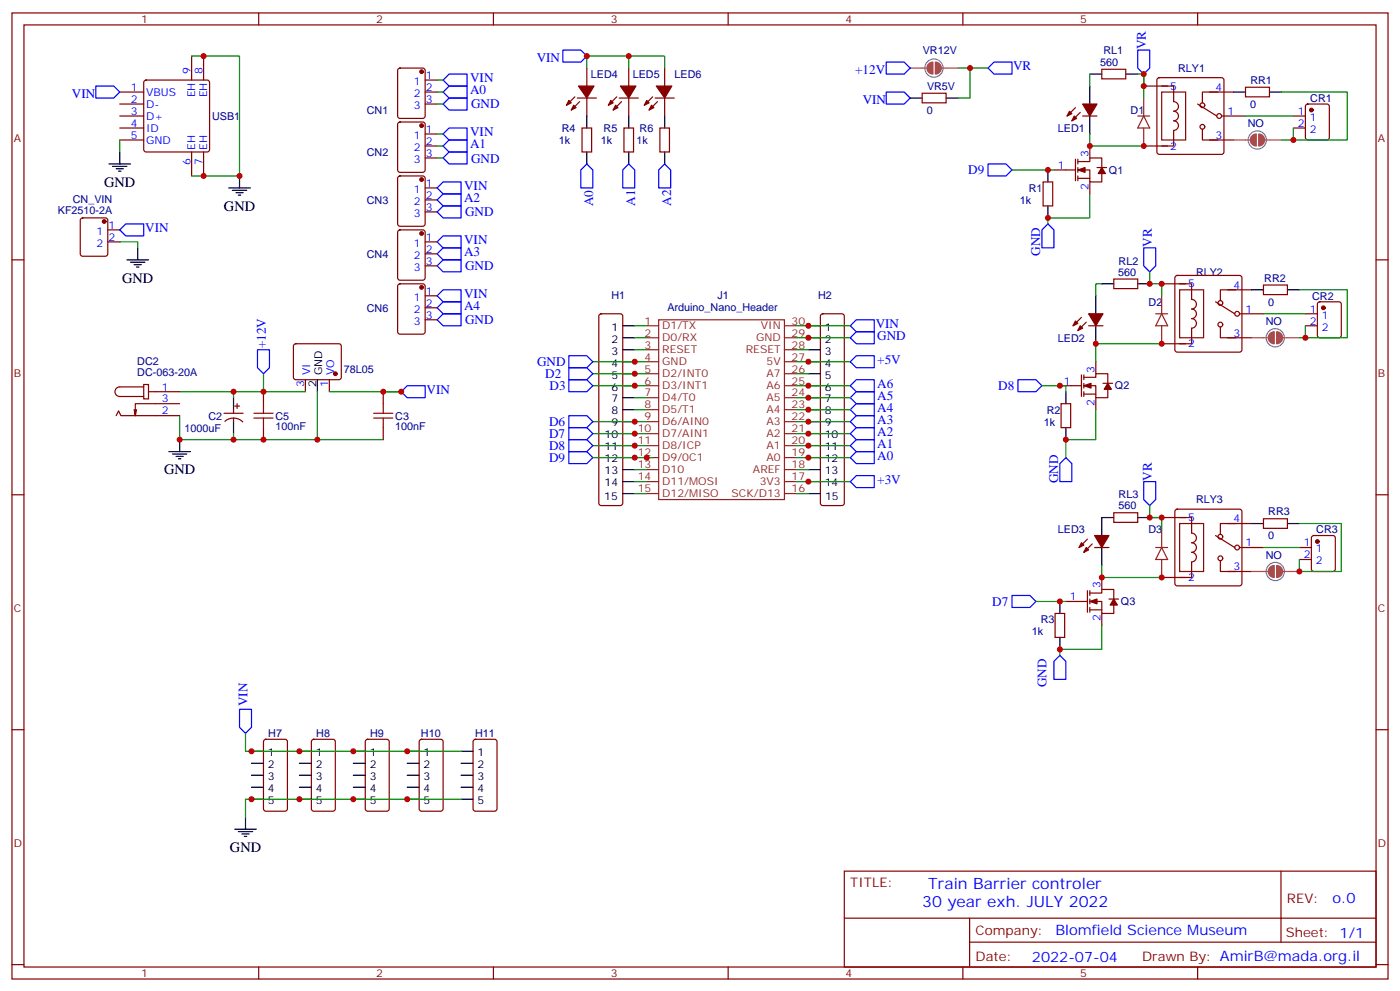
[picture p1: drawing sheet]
<svg xmlns="http://www.w3.org/2000/svg" width="412mm" height="292mm" viewBox="0 0 412 292" stroke-linecap="round" stroke-linejoin="round" font-family="sans-serif">
<g fill="none" stroke="#870000" stroke-width=".35">
<path d="M3.5 3.8h405.4v284.3h-405.4zM7.1 7.3h398.2v277.3h-398.2zM56.4 16.5v7.1M60 16.5v7.1M76.2 3.8v3.5M145.3 3.8v3.5M214.5 3.8v3.5M283.6 3.8v3.5M352.8 3.8v3.5M35.3 27.1h7M35.3 30.6h7M35.3 34.1h7"/>
<path d="M35.3 37.7h7M42.6 23.8l.4-.2h18l.5 .2 .2 .5v19.7l-.2 .5-.5 .2h-18l-.5-.2-.2-.5v-19.7zM117.4 20.2l.4-.2h6.7l.7 .5v13.6l-.4 .7-7 .1-.6-.5-.1-13.7zM117.4 36.1l.4-.2h6.7l.7 .4v13.7l-.4 .7h-7l-.6-.4-.1-13.7zM125.2 27.1h3.6M125.2 30.6h3.6M125.2 23.6h3.6M125.2 39.4h3.6M169.3 28.5l-2.4 2.5M170 28.9h5.7M170.7 29.9l-2.4 2.5M171.4 37.7h2.9v7h-2.9z"/>
<path d="M172.9 20v5.3M172.9 28.9v5.2M181.7 28.5l-2.5 2.5M182.4 28.9h5.6M183.1 29.9l-2.5 2.5M183.8 37.7h2.8v7h-2.8zM185.2 20v5.3M185.2 28.9v5.2M192.3 28.5l-2.5 2.5M193 28.9h5.6M193.7 29.9l-2.5 2.5M194.4 37.7h2.8v7h-2.8z"/>
<path d="M195.8 20v5.3M195.8 28.9v5.2M271.6 27.4h7.1v2.9h-7.1zM316.8 31.7l-2.5 2.4M318.2 33.1l-2.5 2.5M318.9 34.1h4.2M324.6 20.4h7v2.8h-7zM336.9 25.3h7.1M341 23.1l.5-.2h18.3l.5 .2 .2 .5v21.1l-.2 .5-.5 .2h-18.3l-.5-.2-.2-.5v-21.1zM342.2 25.3h3.5v4.6a1.41 1.41 0 0 1 1.4 1.4 1.41 1.41 0 0 1-1.4 1.4 1.41 1.41 0 0 1 1.4 1.4 1.41 1.41 0 0 1-1.4 1.5 1.41 1.41 0 0 1 1.4 1.4 1.41 1.41 0 0 1-1.4 1.4v4.6h-3.5M352.8 30.6l5.6 3.5M354.2 38v3.2h4.6"/>
<path d="M356.3 27.1h7.1M358.8 27.1h-4.6v3.2M359.8 34.1h7.1M366.9 25.7h7v2.8h-7zM381 34.1h3.5M381 37.7h3.5M384.8 30.8l.4-.2h5.7l.6 .5 .1 9.4-.5 .6-5.9 .1-.6-.5-.1-9.4zM35.3 41.2h7M56.4 44.7v7.1M60 44.7v7.1M117.4 52l.4-.2h6.7l.7 .4v13.7l-.4 .6-7 .1-.6-.5-.1-13.6zM125.2 43h3.6"/>
<path d="M125.2 46.5h3.6M125.2 55.3h3.6M125.2 58.8h3.6M307.3 53.6h2.8v7h-2.8zM310.4 50h6.4M316.8 46.8v6.4M317.5 50h3.5v3.6h3.6v-2.5M317.5 47.6h3.5v-1.1h3.6v2.8M317.5 46.8v1.5M317.5 49.3v1.4M317.5 51.8v1.4M317.5 52.5h3.5"/>
<path d="M321 43v3.5M321 53.6v3.5M323.1 49.3h2.9M336.9 43h7.1M356.3 41.2h7.1M3.5 76.5h3.6M23.9 64.3l.4-.2h6.7l.5 .2 .2 .5v9.9l-.2 .5-.5 .2h-6.7l-.5-.2-.2-.5v-9.9zM31.7 67.7h3.6M31.7 71.2h3.6M117.4 67.9l.4-.2h6.7l.7 .4v13.7l-.4 .6-7 .1-.6-.5-.1-13.6zM125.2 62.4h3.6M125.2 71.2h3.6"/>
<path d="M125.2 74.7h3.6M125.2 78.2h3.6M405.3 76.5h3.6M117.4 83.7l.4-.2h6.7l.7 .5v13.6l-.4 .7-7 .1-.6-.5-.1-13.7zM125.2 87.1h3.6M125.2 90.6h3.6M125.2 94.1h3.6M176.6 92.6l.5-.2h5.6l.5 .2 .2 .5v55l-.2 .5-.5 .2h-5.6l-.5-.2-.2-.5v-55zM241.9 92.6l.5-.2h5.6l.5 .2 .2 .5v55l-.2 .5-.5 .2h-5.6l-.5-.2-.2-.5v-55zM318.6 93.4l-2.5 2.5M320 94.8l-2.5 2.5M320.7 95.9h4.2"/>
<path d="M328.1 82.1h7v2.8h-7zM342.2 83.5h7M346.3 81.3l.5-.2h18.3l.5 .2 .2 .5v21.1l-.2 .5-.5 .2h-18.3l-.5-.2-.2-.5v-21.1zM347.5 83.5h3.5v4.6a1.41 1.41 0 0 1 1.4 1.4 1.41 1.41 0 0 1-1.4 1.4 1.41 1.41 0 0 1 1.4 1.5 1.41 1.41 0 0 1-1.4 1.4 1.41 1.41 0 0 1 1.4 1.4 1.41 1.41 0 0 1-1.4 1.4v4.6h-3.5M358.1 88.8l5.6 3.6M359.5 96.2v3.2h4.6M361.6 85.3h7.1M361.6 99.4h7.1M364.1 85.3h-4.6v3.2M365.1 92.4h7.1M372.2 83.9h7v2.8h-7zM384.5 92.4h3.6"/>
<path d="M384.5 95.9h3.6M388.3 89l.5-.2h5.6l.7 .5v9.4l-.5 .7h-5.8l-.7-.4v-9.5zM42.3 113.2h1.4v4.2h-1.4zM42.3 113.9h-7a1.41 1.41 0 0 0-1.4 1.4 1.41 1.41 0 0 0 1.4 1.4h7M43.7 115.3h9.2M52.9 118.8h-13v3.5l-.4-1.7M69.1 119.5h1.5M69.8 118.8v1.4M77.6 115.3v3.5M86.7 101.4l.4-.2h12.7l.5 .2 .2 .5v9.4l-.7 .5-12.9-.1-.5-.6v-9.2zM90 111.8v3.5M97 111.8v3.5"/>
<path d="M112.9 115.3v3.5M312.2 113.5h6.4M312.6 118.8h2.8v7.1h-2.8zM318.6 110.3v6.4M319.3 113.5h3.5v3.6h3.5v-2.5M319.3 111.1h3.5v-1.1h3.5v2.8M319.3 110.3v1.5M319.3 112.8v1.4M319.3 115.3v1.4M319.3 116h3.5M322.8 106.5v3.5M322.8 117.1v3.5"/>
<path d="M324.9 112.8h2.8M342.2 101.2h7M34.2 122.3l.7-1.4 .7 1.4h17.3M40.2 120.6l-.3 1.7M66 121.6h5.6M66.3 124a3.8 3.8 0 0 1 5.2 .2M68.8 120.6v1M68.8 123v1.1M77.6 125.9v3.5M112.9 125.9v3.5M3.5 145.6h3.6M320.3 158.7l-2.4 2.4"/>
<path d="M328.1 150.9h7v2.8h-7zM342.2 152.3h7M346.3 150.1l.5-.2h18.3l.5 .2 .2 .5v21.1l-.2 .5-.5 .2h-18.3l-.5-.2-.2-.5v-21.1zM347.5 152.3h3.5v4.6a1.41 1.41 0 0 1 1.4 1.4 1.41 1.41 0 0 1-1.4 1.4 1.41 1.41 0 0 1 1.4 1.4 1.41 1.41 0 0 1-1.4 1.5 1.41 1.41 0 0 1 1.4 1.4 1.41 1.41 0 0 1-1.4 1.4v4.6h-3.5M358.1 157.6l5.6 3.5M361.6 154.1h7.1M364.1 154.1h-4.6v3.2M372.2 152.7h7v2.8h-7zM386.5 157.8l.5-.2h5.6l.7 .5v9.4l-.4 .6-5.9 .1-.7-.5v-9.4zM405.3 145.6h3.6M314 177h6.3M320.3 173.8v6.4"/>
<path d="M321 177h3.6v3.6h3.5v-2.5M321 174.6h3.6v-1.1h3.5v2.8M321 173.8v1.5M321 176.3v1.4M321 178.8v1.4M321 179.5h3.6M321.7 160.1l-2.4 2.5M322.4 161.1h4.3M324.6 170v3.5M326.7 176.3h2.8M342.2 170h7M359.5 165v3.2h4.6"/>
<path d="M361.6 168.2h7.1M365.1 161.1h7.1M382.8 161.1h3.5M382.8 164.7h3.5M310.8 180.6h2.8v7h-2.8zM324.6 180.6v3.5M3.5 214.8h3.6M77.8 217.8l.5-.2h5.7l.6 .4 .1 20.1-.5 .6-5.9 .1-.6-.5-.1-20zM92 217.8l.4-.2h5.7l.6 .4 .1 20.1-.5 .6-5.9 .1-.6-.5-.1-20zM107.8 217.8l.5-.2h5.6l.7 .4 .1 20.1-.5 .6-5.9 .1-.6-.5-.1-20zM123.7 217.8l.5-.2h5.6l.7 .4v20.1l-.4 .6-5.9 .1-.7-.5v-20zM139.6 217.8l.5-.2h5.6l.6 .4 .1 20.1-.5 .6-5.8 .1-.7-.5-.1-20z"/>
<path d="M405.3 214.8h3.6M248.7 256.4h156.6v28.2h-156.6zM377.3 256.4v20.9M248.7 270.2h156.5M285.6 277.3h119.6M285.6 270.2v14.2M3.5 283.9h3.6M76.2 284.6v3.5M145.3 284.6v3.5M214.5 284.6v3.5M283.6 284.6v3.5M352.8 284.6v3.5"/>
<path d="M405.3 283.9h3.6"/>
<circle cx="354.2" cy="31" r=".71"/>
<circle cx="354.2" cy="37.3" r=".71"/>
<circle cx="359.1" cy="34.1" r=".71"/>
<circle cx="359.5" cy="95.5" r=".71"/>
<circle cx="359.5" cy="89.2" r=".71"/>
<circle cx="364.4" cy="92.4" r=".71"/>
<circle cx="359.5" cy="158" r=".71"/>
<circle cx="359.5" cy="164.3" r=".71"/>
<circle cx="364.4" cy="161.1" r=".71"/>
</g>
<g fill="none" stroke="#8c2424" stroke-width=".35">
<path d="M335.1 34.1h3.6M336.9 34.1l1.8 3.6h-3.6zM336.9 28.9v5.2M336.9 37.7v5.3M190.5 95.9h3.5M190.5 99.4h3.5M194 94.1h37.1v52.9h-37.1zM231.1 95.9h3.5M231.1 99.4h3.5M340.4 92.4h3.6M342.2 92.4l1.8 3.5h-3.6zM342.2 87.1v5.3"/>
<path d="M342.2 95.9v5.3M190.5 102.9h3.5M190.5 106.5h3.5M190.5 110h3.5M190.5 113.5h3.5M190.5 117.1h3.5M231.1 102.9h3.5M231.1 106.5h3.5M231.1 110h3.5M231.1 113.5h3.5M231.1 117.1h3.5M190.5 120.6h3.5"/>
<path d="M190.5 124.1h3.5M190.5 127.6h3.5M190.5 131.2h3.5M190.5 134.7h3.5M190.5 138.2h3.5M231.1 120.6h3.5M231.1 124.1h3.5M231.1 127.6h3.5M231.1 131.2h3.5M231.1 134.7h3.5M231.1 138.2h3.5M190.5 141.7h3.5"/>
<path d="M190.5 145.3h3.5M231.1 141.7h3.5M231.1 145.3h3.5M342.2 155.9v5.2M340.4 161.1h3.6M342.2 164.7v5.3M342.2 161.1l1.8 3.6h-3.6z"/>
</g>
<g fill="none" stroke="#000" stroke-width=".35">
<path d="M172.9 34.1v3.6M185.2 34.1v3.6M195.8 34.1v3.6M268.1 28.9h3.5M278.7 28.9h3.5M321 21.8h3.6M321 25.3v5.3M321 34.1v5.3M331.6 21.8h3.5M363.4 27.1h3.5M373.9 27.1h3.6M32.1 48.3h6.4"/>
<path d="M33.2 49h4.2M34.2 49.7h2.1M34.9 50.4h.7M35.3 44.7v3.6M67.4 55.3h6.3M68.4 56h4.3M69.5 56.7h2.1M70.2 57.4h.7M70.6 51.8v3.5M172.9 44.7v3.6M185.2 44.7v3.6M195.8 44.7v3.6"/>
<path d="M308.7 50v3.6M37.4 76.5h6.3M38.5 77.2h4.2M39.5 77.9h2.1M40.2 78.6h.7M40.6 73v3.5M308.7 60.6v3.5M183.4 95.9h3.6M183.4 99.4h3.6M238.1 95.9h3.6M238.1 99.4h3.6M322.8 87.1v5.3"/>
<path d="M322.8 95.9v5.3M324.6 83.5h3.5M335.1 83.5h3.6M368.7 85.3h3.5M379.2 85.3h3.6M68.8 117.1v3.5M93.5 111.8v3.5M183.4 102.9h3.6M183.4 106.5h3.6M183.4 110h3.6M183.4 113.5h3.6M183.4 117.1h3.6"/>
<path d="M238.1 102.9h3.6M238.1 106.5h3.6M238.1 110h3.6M238.1 113.5h3.6M238.1 117.1h3.6M314 115.3v3.5M49.7 132.9h6.4M50.8 133.6h4.2M51.9 134.3h2.1M52.6 135h.7M52.9 129.4v3.5M68.8 124.1v3.5"/>
<path d="M183.4 120.6h3.6M183.4 124.1h3.6M183.4 127.6h3.6M183.4 131.2h3.6M183.4 134.7h3.6M183.4 138.2h3.6M238.1 120.6h3.6M238.1 124.1h3.6M238.1 127.6h3.6M238.1 131.2h3.6M238.1 134.7h3.6M238.1 138.2h3.6"/>
<path d="M314 125.9v3.5M183.4 141.7h3.6M183.4 145.3h3.6M238.1 141.7h3.6M238.1 145.3h3.6M328.1 152.3h-3.5v5.3M335.1 152.3h3.6M368.7 154.1h3.5M379.2 154.1h3.6M312.2 177v3.6M324.6 161.1v5.3M312.2 187.6v3.5"/>
<path d="M74.1 221.1h3.5M74.1 224.6h3.5M74.1 228.2h3.5M74.1 231.7h3.5M74.1 235.2h3.5M88.2 221.1h3.5M88.2 224.6h3.5M88.2 228.2h3.5M88.2 231.7h3.5M88.2 235.2h3.5M104.1 221.1h3.5M104.1 224.6h3.5"/>
<path d="M104.1 228.2h3.5M104.1 231.7h3.5M104.1 235.2h3.5M119.9 221.1h3.6M119.9 224.6h3.6M119.9 228.2h3.6M119.9 231.7h3.6M119.9 235.2h3.6M135.8 221.1h3.5M135.8 224.6h3.5M135.8 228.2h3.5M135.8 231.7h3.5"/>
<path d="M135.8 235.2h3.5M69.1 244.1h6.4M70.2 244.8h4.2M71.3 245.5h2.1M72 246.2h.7M72.3 240.5v3.6"/>
</g>
<g fill="none" stroke="#008700" stroke-width=".35">
<path d="M56.4 16.5h14.2v35.3h-14.2M185.2 16.5h-12.3v3.5M128.8 23.6h1.7M128.8 39.4h1.7M128.8 27.1h1.7M128.8 30.6h1.7M185.2 20v-3.5h10.6v3.5M282.2 20h8.8M285.8 20v8.9h-3.6M321 39.4v3.6h15.9M321 21.8v3.5M335.1 21.8h1.8v7.1"/>
<path d="M336.9 21.8v3.5M366.9 34.1h14.1M377.5 27.1h19.4v14.1h-15.9M381 37.7v3.5h-3.5M35.3 41.2v3.5M128.8 43h1.7M128.8 46.5h1.7M298.1 50h12.3M321 57.1v7h-12.3v1.8M35.3 71.2h5.3v1.8M187 95.9h3.5M187 99.4h3.5"/>
<path d="M234.6 99.4h15.9M234.6 95.9h15.9M324.6 83.5h-1.8v3.6M338.7 80v3.5h3.5v3.6M372.2 92.4h12.3M382.8 85.3h14.1v14.1h-12.4M384.5 95.9v3.5h-1.7M68.8 115.3v1.8M77.6 110v5.3h-24.7M77.6 115.3h12.4M93.5 115.3v14.1M97 115.3h21.2"/>
<path d="M174.6 110h15.9M174.6 113.5h15.9M174.6 106.5h15.9M187 102.9h3.5M187 117.1h3.5M234.6 106.5h15.9M234.6 102.9h3.5M234.6 110h3.5M234.6 113.5h15.9M234.6 117.1h15.9M306.9 113.5h7.1v1.8M342.2 101.2h-19.4v5.3"/>
<path d="M52.9 122.3v7.1h60M68.8 127.6v1.8M174.6 131.2h15.9M174.6 134.7h17.7M174.6 124.1h15.9M174.6 127.6h15.9M187 138.2h3.5M187 120.6h3.5M234.6 120.6h15.9M234.6 124.1h15.9M234.6 127.6h15.9M234.6 131.2h15.9"/>
<path d="M234.6 134.7h15.9M234.6 138.2h3.5M322.8 120.6v8.8h-8.8v5.3M187 145.3h3.5M187 141.7h3.5M234.6 141.7h15.9M234.6 145.3h3.5M338.7 152.3h3.5v3.6M338.7 152.3h3.5M338.7 148.8v3.5M382.8 154.1h12.3v14.1h-12.3v-3.5M305.2 177h8.8"/>
<path d="M324.6 166.4v3.6h17.6M372.2 161.1h10.6M324.6 184.1v7h-12.4v1.8M72.3 215.8v5.3h63.5M135.8 235.2h-63.5v5.3"/>
</g>
<g fill="none" stroke="#00f" stroke-width=".35">
<path d="M165.8 14.7h5.3l1.8 1.8-1.8 1.8h-5.3zM261.1 18.3h5.2l1.8 1.7-1.8 1.8h-5.2zM335.1 14.7h3.6v5.3l-1.8 1.8-1.8-1.8zM28.2 25.3h5.3l1.8 1.8-1.8 1.8h-5.3zM130.5 39.4l1.8-1.7h5.3v3.5h-5.3zM130.5 27.1l1.8-1.8h5.3v3.6h-5.3zM130.5 30.6l1.8-1.7h5.3v3.5h-5.3zM132.3 21.8h5.3v3.5h-5.3l-1.8-1.7zM261.1 27.1h5.2l1.8 1.8-1.8 1.7h-5.2zM291 20l1.8-1.7h5.3v3.5h-5.3zM128.8 55.3l1.7-1.7h5.3v3.5h-5.3zM128.8 58.8l1.7-1.7h5.3v3.5h-5.3z"/>
<path d="M130.5 43l1.8-1.8h5.3v3.5h-5.3zM130.5 46.5l1.8-1.8h5.3v3.6h-5.3zM172.9 48.3l1.7 1.7v5.3h-3.5v-5.3zM185.2 48.3l1.8 1.7v5.3h-3.6v-5.3zM195.8 48.3l1.8 1.7v5.3h-3.6v-5.3zM291 48.3h5.3l1.8 1.7-1.8 1.8h-5.3zM37 65.9h5.3v3.5h-5.3l-1.7-1.7zM128.8 62.4l1.7-1.8h5.3v3.5h-5.3zM128.8 74.7l1.7-1.7h5.3v3.5h-5.3zM128.8 71.2l1.7-1.8h5.3v3.6h-5.3zM128.8 78.2l1.7-1.7h5.3v3.5h-5.3zM308.7 65.9l1.7 1.8v5.3h-3.5v-5.3z"/>
<path d="M336.9 73h3.5v5.2l-1.7 1.8-1.8-1.8zM128.8 90.6l1.7-1.8h5.3v3.6h-5.3zM128.8 87.1l1.7-1.8h5.3v3.5h-5.3zM128.8 94.1l1.7-1.7h5.3v3.5h-5.3zM250.5 99.4l1.7-1.8h5.3v3.6h-5.3zM250.5 95.9l1.7-1.8h5.3v3.5h-5.3zM75.8 102.9h3.6v5.3l-1.8 1.8-1.8-1.8zM118.2 115.3l1.7-1.8h5.3v3.6h-5.3zM167.6 104.7h5.3l1.7 1.8-1.7 1.7h-5.3zM167.6 111.8h5.3l1.7 1.7-1.7 1.8h-5.3zM167.6 108.2h5.3l1.7 1.8-1.7 1.8h-5.3zM250.5 106.5l1.7-1.8h5.3v3.5h-5.3z"/>
<path d="M250.5 117.1l1.7-1.8h5.3v3.5h-5.3zM250.5 113.5l1.7-1.7h5.3v3.5h-5.3zM299.9 111.8h5.3l1.7 1.7-1.7 1.8h-5.3zM167.6 122.3h5.3l1.7 1.8-1.7 1.8h-5.3zM167.6 125.9h5.3l1.7 1.7-1.7 1.8h-5.3zM167.6 129.4h5.3l1.7 1.8-1.7 1.7h-5.3zM167.6 132.9h5.3l1.7 1.8-1.7 1.8h-5.3zM250.5 124.1l1.7-1.8h5.3v3.6h-5.3zM250.5 127.6l1.7-1.7h5.3v3.5h-5.3zM250.5 131.2l1.7-1.8h5.3v3.5h-5.3zM250.5 134.7l1.7-1.8h5.3v3.6h-5.3zM250.5 120.6l1.7-1.8h5.3v3.5h-5.3z"/>
<path d="M314 134.7l1.7 1.8v5.2h-3.5v-5.2zM250.5 141.7l1.7-1.7h5.3v3.5h-5.3zM336.9 141.7h3.5v5.3l-1.7 1.8-1.8-1.8zM298.1 175.3h5.3l1.8 1.7-1.8 1.8h-5.3zM310.4 194.7l1.8-1.8 1.8 1.8v5.3h-3.6zM70.6 208.8h3.5v5.3l-1.8 1.7-1.7-1.7z"/>
</g>
<g fill="none" stroke="#828282" stroke-width=".35">
<circle cx="275.1" cy="20" r="2.69"/>
<circle cx="370.4" cy="41.2" r="2.69"/>
<circle cx="375.7" cy="99.4" r="2.69"/>
<circle cx="375.7" cy="168.2" r="2.69"/>
</g>
<path d="M268.1 20h4.7M277.4 20h1.2M278.8 20h3.4M363.4 41.2h4.7M372.7 41.2h1.2M374 41.2h3.5M368.7 99.4h4.7M377.9 99.4h1.3M379.3 99.4h3.5M368.7 168.2h4.7M377.9 168.2h1.3M379.3 168.2h3.5" fill="none" stroke="#a64a4a" stroke-width=".35"/>
<g fill="#a64a4a" stroke="#a64a4a" stroke-width=".35">
<path d="M275.5 18.3a1.76 1.76 0 0 1 1.8 1.7 1.76 1.76 0 0 1-1.8 1.8z"/>
<path d="M273.6 18.8l1.2-.5v3.5a1.76 1.76 0 0 1-1.6-1.1 1.76 1.76 0 0 1 .4-1.9z"/>
<path d="M370.8 39.4a1.76 1.76 0 0 1 1.7 1.8 1.76 1.76 0 0 1-1.7 1.8z"/>
<path d="M368.8 40l1.3-.6v3.6a1.76 1.76 0 0 1-1.7-1.1 1.76 1.76 0 0 1 .4-1.9z"/>
<path d="M376.1 97.6a1.76 1.76 0 0 1 1.7 1.8 1.76 1.76 0 0 1-1.7 1.8z"/>
<path d="M374.1 98.2l1.2-.6 .1 3.6a1.76 1.76 0 0 1-1.7-1.1 1.76 1.76 0 0 1 .4-1.9z"/>
<path d="M376.1 166.4a1.76 1.76 0 0 1 1.7 1.8 1.76 1.76 0 0 1-1.7 1.8z"/>
<path d="M374.1 167l1.2-.6 .1 3.6a1.76 1.76 0 0 1-1.7-1.1 1.76 1.76 0 0 1 .4-1.9z"/>
</g>
<g fill="#870000" stroke="#870000" stroke-width=".35">
<path d="M324.6 49.3l1 1.8h-2.1z"/>
<path d="M317.5 50l2.1-.7v1.4z"/>
<path d="M326.3 112.8l1.1 1.8h-2.1z"/>
<path d="M319.3 113.5l2.1-.7v1.4z"/>
<path d="M328.1 176.3l1 1.8h-2.1z"/>
<path d="M321 177l2.1-.7v1.4z"/>
<path d="M318.9 30.6h4.2l-2.1 3.5z"/>
<path d="M316.4 34.1l.7 .8-1.4 .7z"/>
<path d="M315 32.7l.7 .7-1.4 .7z"/>
<path d="M320.7 92.4h4.2l-2.1 3.5z"/>
<path d="M318.2 95.9l.7 .7-1.4 .7z"/>
<path d="M316.8 94.5l.7 .7-1.4 .7z"/>
<path d="M322.4 157.6h4.3l-2.1 3.5z"/>
<path d="M320 161.1l.7 .8-1.4 .7z"/>
<path d="M318.6 159.7l.7 .7-1.4 .7z"/>
<path d="M169 31l.7 .7-1.4 .7z"/>
<path d="M167.6 29.6l.7 .7-1.4 .7z"/>
<path d="M170.4 25.3h4.6l-2.1 3.6z"/>
<path d="M181.3 31l.7 .7-1.4 .7z"/>
<path d="M179.9 29.6l.7 .7-1.4 .7z"/>
<path d="M182.7 25.3h4.6l-2.1 3.6z"/>
<path d="M191.9 31l.7 .7-1.4 .7z"/>
<path d="M190.5 29.6l.7 .7-1.4 .7z"/>
<path d="M193.3 25.3h4.6l-2.1 3.6z"/>
<circle cx="98.8" cy="110" r=".53"/>
<circle cx="124.2" cy="21.1" r=".53"/>
<circle cx="124.2" cy="37" r=".53"/>
<circle cx="124.2" cy="52.8" r=".53"/>
<circle cx="386.3" cy="32.4" r=".53"/>
<circle cx="389.8" cy="90.6" r=".53"/>
<circle cx="388.1" cy="159.4" r=".53"/>
<circle cx="30.7" cy="65.2" r=".53"/>
<circle cx="124.2" cy="68.7" r=".53"/>
<circle cx="124.2" cy="84.6" r=".53"/>
</g>
<path d="M77.6 118.8v2.8M112.9 118.8v2.8M74.8 123h5.6M74.8 121.6h5.6M77.6 123v2.9M110.1 123h5.6M110.1 121.6h5.6M112.9 123v2.9" fill="none" stroke="#a10000" stroke-width=".35"/>
<path d="M342.2 27.1h7v14.1h-7zM347.5 85.3h7v14.1h-7zM347.5 154.1h7v14.1h-7z" fill="none" stroke="#870f00" stroke-width=".35"/>
<g fill="#c00">
<circle cx="238.1" cy="99.4" r=".88"/>
<circle cx="238.1" cy="106.5" r=".88"/>
<circle cx="238.1" cy="141.7" r=".88"/>
<circle cx="238.1" cy="134.7" r=".88"/>
<circle cx="238.1" cy="127.6" r=".88"/>
<circle cx="238.1" cy="124.1" r=".88"/>
<circle cx="238.1" cy="113.5" r=".88"/>
<circle cx="187" cy="106.5" r=".88"/>
<circle cx="187" cy="110" r=".88"/>
<circle cx="187" cy="113.5" r=".88"/>
<circle cx="187" cy="124.1" r=".88"/>
<circle cx="187" cy="127.6" r=".88"/>
<circle cx="77.6" cy="115.3" r=".88"/>
<circle cx="112.9" cy="115.3" r=".88"/>
<circle cx="118.2" cy="115.3" r=".88"/>
<circle cx="238.1" cy="131.2" r=".88"/>
<circle cx="187" cy="131.2" r=".88"/>
<circle cx="238.1" cy="120.6" r=".88"/>
<circle cx="238.1" cy="117.1" r=".88"/>
<circle cx="119.9" cy="235.2" r=".88"/>
<circle cx="104.1" cy="235.2" r=".88"/>
<circle cx="88.2" cy="235.2" r=".88"/>
<circle cx="74.1" cy="235.2" r=".88"/>
<circle cx="119.9" cy="221.1" r=".88"/>
<circle cx="104.1" cy="221.1" r=".88"/>
<circle cx="88.2" cy="221.1" r=".88"/>
<circle cx="74.1" cy="221.1" r=".88"/>
<circle cx="77.6" cy="129.4" r=".88"/>
<circle cx="93.5" cy="129.4" r=".88"/>
<circle cx="68.8" cy="129.4" r=".88"/>
<circle cx="190.5" cy="134.7" r=".88"/>
<circle cx="187" cy="134.7" r=".88"/>
<circle cx="342.2" cy="101.2" r=".88"/>
<circle cx="185.2" cy="16.5" r=".88"/>
<circle cx="172.9" cy="16.5" r=".88"/>
<circle cx="68.8" cy="115.3" r=".88"/>
<circle cx="312.2" cy="177" r=".88"/>
<circle cx="238.1" cy="95.9" r=".88"/>
<circle cx="52.9" cy="129.4" r=".88"/>
<circle cx="314" cy="129.4" r=".88"/>
<circle cx="312.2" cy="113.5" r=".88"/>
<circle cx="322.8" cy="101.2" r=".88"/>
<circle cx="312.2" cy="191.1" r=".88"/>
<circle cx="324.6" cy="170" r=".88"/>
<circle cx="342.2" cy="170" r=".88"/>
<circle cx="342.2" cy="152.3" r=".88"/>
<circle cx="321" cy="43" r=".88"/>
<circle cx="308.7" cy="64.1" r=".88"/>
<circle cx="308.7" cy="50" r=".88"/>
<circle cx="60" cy="16.5" r=".88"/>
<circle cx="60" cy="51.8" r=".88"/>
<circle cx="70.6" cy="51.8" r=".88"/>
<circle cx="336.9" cy="43" r=".88"/>
<circle cx="336.9" cy="25.3" r=".88"/>
<circle cx="336.9" cy="21.8" r=".88"/>
<circle cx="285.8" cy="20" r=".88"/>
<circle cx="342.2" cy="83.5" r=".88"/>
<circle cx="338.7" cy="83.5" r=".88"/>
<circle cx="338.7" cy="152.3" r=".88"/>
<circle cx="382.8" cy="168.2" r=".88"/>
<circle cx="384.5" cy="99.4" r=".88"/>
<circle cx="381" cy="41.2" r=".88"/>
</g>
<g font-size="4.6" fill="#00f">
<text x="273.4" y="261.7">Train Barrier controler</text>
<text x="271.6" y="267">30 year exh. JULY 2022</text>
</g>
<g font-size="4.2">
<text x="30.7" y="55">GND</text>
<text x="66" y="62">GND</text>
<text x="36" y="83.2">GND</text>
<text x="48.3" y="139.6">GND</text>
<text x="67.7" y="250.8">GND</text>
</g>
<g font-size="4.2" fill="#00f">
<text x="392.5" y="265.7">o.0</text>
<text x="310.9" y="275.2">Blomfield Science Museum</text>
<text x="304" y="283">2022-07-04</text>
</g>
<g font-size="3.9" fill="#00f">
<text x="337.6" y="14.4" transform="rotate(-90 337.6 14.4)">VR</text>
<text x="158.1" y="18.4">VIN</text>
<text x="251.9" y="21.8">+12V</text>
<text x="298.4" y="20.7">VR</text>
<text x="21.2" y="28.9">VIN</text>
<text x="138.5" y="24.2">VIN</text>
<text x="138.5" y="27.7">A0</text>
<text x="138.7" y="31.9">GND</text>
<text x="254.1" y="30.7">VIN</text>
<text x="138.5" y="40">VIN</text>
<text x="138.5" y="43.6">A1</text>
<text x="138.8" y="47.9">GND</text>
<text x="285.2" y="51.3">D9</text>
<text x="136.7" y="55.9">VIN</text>
<text x="136.7" y="59.4">A2</text>
<text x="137" y="63.6">GND</text>
<text x="174.7" y="60.7" transform="rotate(-90 174.7 60.7)">A0</text>
<text x="187.1" y="60.6" transform="rotate(-90 187.1 60.6)">A1</text>
<text x="197.7" y="60.6" transform="rotate(-90 197.7 60.6)">A2</text>
<text x="42.8" y="68.4">VIN</text>
<text x="136.7" y="71.8">VIN</text>
<text x="136.7" y="75.3">A3</text>
<text x="306.4" y="75.3" transform="rotate(-90 306.4 75.3)">GND</text>
<text x="339.3" y="72.6" transform="rotate(-90 339.3 72.6)">VR</text>
<text x="137" y="79.5">GND</text>
<text x="136.7" y="87.7">VIN</text>
<text x="136.7" y="91.2">A4</text>
<text x="137" y="95.4">GND</text>
<text x="258" y="96.6">VIN</text>
<text x="258.4" y="100">GND</text>
<text x="78.3" y="102.5" transform="rotate(-90 78.3 102.5)">+12V</text>
<text x="158.2" y="107.7">GND</text>
<text x="258.4" y="107.1">+5V</text>
<text x="160.6" y="111.2">D2</text>
<text x="125.7" y="116">VIN</text>
<text x="161.9" y="114.8">D3</text>
<text x="258.4" y="117.6">A5</text>
<text x="258.4" y="114.1">A6</text>
<text x="294" y="114.8">D8</text>
<text x="161.7" y="125.3">D6</text>
<text x="258.4" y="124.7">A3</text>
<text x="258.4" y="121.2">A4</text>
<text x="161.7" y="128.9">D7</text>
<text x="258.4" y="128.2">A2</text>
<text x="258.4" y="131.8">A1</text>
<text x="161.7" y="132.4">D8</text>
<text x="161.7" y="135.9">D9</text>
<text x="258.4" y="135.3">A0</text>
<text x="258.4" y="142.3">+3V</text>
<text x="311.7" y="142.3" transform="rotate(-90 311.7 142.3)">GND</text>
<text x="339.3" y="141.4" transform="rotate(-90 339.3 141.4)">VR</text>
<text x="292.3" y="178.3">D7</text>
<text x="308.2" y="202.3" transform="rotate(-90 308.2 202.3)">GND</text>
<text x="72.9" y="207.9" transform="rotate(-90 72.9 207.9)">VIN</text>
</g>
<g font-size="3.9" fill="#800">
<text x="250.5" y="261">TITLE:</text>
<text x="379.1" y="265.7">REV:</text>
<text x="287.4" y="275.2">Company:</text>
<text x="378.7" y="275.8">Sheet: 1/1</text>
<text x="287.4" y="282.9">Date:</text>
<text x="336.4" y="282.9">Drawn By: AmirB@mada.org.il</text>
</g>
<g font-size="3.2" fill="#800">
<text x="41.6" y="6.8">1</text>
<text x="110.8" y="6.8">2</text>
<text x="179.9" y="6.8">3</text>
<text x="249.1" y="6.8">4</text>
<text x="318.2" y="6.8">5</text>
<text x="4.1" y="41.9">A</text>
<text x="405.9" y="41.9">A</text>
<text x="4.1" y="111.1">B</text>
<text x="405.9" y="111.1">B</text>
<text x="4.1" y="180.2">C</text>
<text x="405.9" y="180.2">C</text>
<text x="4.1" y="249.3">D</text>
<text x="405.9" y="249.3">D</text>
<text x="41.6" y="287.6">1</text>
<text x="110.8" y="287.6">2</text>
<text x="179.9" y="287.6">3</text>
<text x="249.1" y="287.6">4</text>
<text x="318.2" y="287.6">5</text>
</g>
<g font-size="3.2" fill="#000080">
<text x="271.8" y="15.9">VR12V</text>
<text x="325.1" y="15.9">RL1</text>
<text x="174" y="22.9">LED4</text>
<text x="186.4" y="22.9">LED5</text>
<text x="198.7" y="22.9">LED6</text>
<text x="324.1" y="19.4">560</text>
<text x="347" y="21.2">RLY1</text>
<text x="273.1" y="26.5">VR5V</text>
<text x="368.3" y="24.7">RR1</text>
<text x="62.5" y="35.3">USB1</text>
<text x="108.1" y="33.5">CN1</text>
<text x="273" y="33.5">0</text>
<text x="333" y="33.5">D1</text>
<text x="368.2" y="31.8">0</text>
<text x="386" y="30">CR1</text>
<text x="165.5" y="38.9">R4</text>
<text x="177.8" y="38.9">R5</text>
<text x="188.4" y="38.9">R6</text>
<text x="311.6" y="38.8">LED1</text>
<text x="367.6" y="37.5">NO</text>
<text x="108.1" y="45.9">CN2</text>
<text x="164.6" y="42.4">1k</text>
<text x="176.9" y="42.4">1k</text>
<text x="187.5" y="42.4">1k</text>
<text x="326.7" y="51.1">Q1</text>
<text x="21.5" y="59.8">CN_VIN</text>
<text x="108.1" y="60">CN3</text>
<text x="300.4" y="60">1k</text>
<text x="303.1" y="56.4">R1</text>
<text x="17" y="63">KF2510-2A</text>
<text x="108.1" y="75.9">CN4</text>
<text x="329.5" y="77.9">RL2</text>
<text x="329.4" y="81.2">560</text>
<text x="352.3" y="81.1">RLY2</text>
<text x="372.4" y="82.9">RR2</text>
<text x="180.1" y="88.1">H1</text>
<text x="211.3" y="88.1">J1</text>
<text x="241" y="88.1">H2</text>
<text x="338.3" y="90">D2</text>
<text x="373.5" y="90">0</text>
<text x="386.5" y="88.2">CR2</text>
<text x="108.1" y="91.7">CN6</text>
<text x="196.6" y="91.7">Arduino_Nano_Header</text>
<text x="372.9" y="95.7">NO</text>
<text x="311.6" y="100.5">LED2</text>
<text x="40.5" y="107.5">DC2</text>
<text x="40.5" y="110.7">DC-063-20A</text>
<text x="101.3" y="109.9">78L05</text>
<text x="328.4" y="114.6">Q2</text>
<text x="61.4" y="123.5">C2</text>
<text x="81.1" y="123.5">C5</text>
<text x="116.4" y="123.5">C3</text>
<text x="307.5" y="125.3">1k</text>
<text x="308.3" y="121.7">R2</text>
<text x="54.4" y="127">1000uF</text>
<text x="81.1" y="126.7">100nF</text>
<text x="116.4" y="126.7">100nF</text>
<text x="329.5" y="149.9">560</text>
<text x="329.5" y="146.7">RL3</text>
<text x="352.3" y="148.2">RLY3</text>
<text x="373.6" y="151.7">RR3</text>
<text x="311.6" y="156.9">LED3</text>
<text x="338.3" y="157">D3</text>
<text x="373.5" y="158.8">0</text>
<text x="387.7" y="157">CR3</text>
<text x="372.9" y="164.5">NO</text>
<text x="330.2" y="178.1">Q3</text>
<text x="306.6" y="183.4">R3</text>
<text x="303.9" y="187">1k</text>
<text x="79" y="217">H7</text>
<text x="93.2" y="217">H8</text>
<text x="109" y="217">H9</text>
<text x="124" y="217">H10</text>
<text x="140" y="217">H11</text>
</g>
<g font-size="3.2" fill="#00f">
<text x="56.1" y="21.8" transform="rotate(-90 56.1 21.8)">9</text>
<text x="59.6" y="21.8" transform="rotate(-90 59.6 21.8)">8</text>
<text x="125.4" y="23.2">1</text>
<text x="38.6" y="26.7">1</text>
<text x="43" y="28.2">VBUS</text>
<text x="57.5" y="28.7" transform="rotate(-90 57.5 28.7)">EH</text>
<text x="61" y="28.7" transform="rotate(-90 61 28.7)">EH</text>
<text x="121.9" y="25">1</text>
<text x="121.9" y="28.5">2</text>
<text x="125.4" y="26.7">2</text>
<text x="344.7" y="26.4">5</text>
<text x="358.1" y="26.7">4</text>
<text x="38.6" y="30.3">2</text>
<text x="38.6" y="33.8">3</text>
<text x="43" y="31.7">D-</text>
<text x="43" y="35.2">D+</text>
<text x="121.9" y="32">3</text>
<text x="125.4" y="30.3">3</text>
<text x="361.6" y="33.8">1</text>
<text x="382.3" y="33.8">1</text>
<text x="385.8" y="35.6">1</text>
<text x="38.6" y="37.3">4</text>
<text x="38.6" y="40.9">5</text>
<text x="43" y="38.7">ID</text>
<text x="121.9" y="40.9">1</text>
<text x="125.4" y="39.1">1</text>
<text x="358.1" y="40.9">3</text>
<text x="382.3" y="37.3">2</text>
<text x="385.8" y="39.1">2</text>
<text x="43" y="42.3">GND</text>
<text x="57.5" y="44" transform="rotate(-90 57.5 44)">EH</text>
<text x="61" y="44" transform="rotate(-90 61 44)">EH</text>
<text x="121.9" y="44.4">2</text>
<text x="121.9" y="47.9">3</text>
<text x="125.4" y="42.6">2</text>
<text x="125.4" y="46.1">3</text>
<text x="320.7" y="46.1" transform="rotate(-90 320.7 46.1)">3</text>
<text x="344.7" y="44">2</text>
<text x="56.1" y="48.5" transform="rotate(-90 56.1 48.5)">6</text>
<text x="59.6" y="48.5" transform="rotate(-90 59.6 48.5)">7</text>
<text x="311.6" y="49.7">1</text>
<text x="121.9" y="56.7">1</text>
<text x="125.4" y="55">1</text>
<text x="125.4" y="58.5">2</text>
<text x="320.7" y="55.9" transform="rotate(-90 320.7 55.9)">2</text>
<text x="121.9" y="60.3">2</text>
<text x="121.9" y="63.8">3</text>
<text x="125.4" y="62">3</text>
<text x="28.4" y="69.1">1</text>
<text x="31.9" y="67.3">1</text>
<text x="31.9" y="70.8">2</text>
<text x="125.4" y="70.8">1</text>
<text x="28.4" y="72.6">2</text>
<text x="121.9" y="72.6">1</text>
<text x="121.9" y="76.1">2</text>
<text x="125.4" y="74.4">2</text>
<text x="125.4" y="77.9">3</text>
<text x="121.9" y="79.7">3</text>
<text x="121.9" y="88.5">1</text>
<text x="125.4" y="86.7">1</text>
<text x="350" y="84.6">5</text>
<text x="363.4" y="84.9">4</text>
<text x="121.9" y="92">2</text>
<text x="121.9" y="95.5">3</text>
<text x="125.4" y="90.2">2</text>
<text x="125.4" y="93.8">3</text>
<text x="366.9" y="92">1</text>
<text x="385.9" y="92">1</text>
<text x="385.9" y="95.5">2</text>
<text x="389.4" y="93.8">1</text>
<text x="363.4" y="99.1">3</text>
<text x="389.4" y="97.3">2</text>
<text x="350" y="102.2">2</text>
<text x="89.6" y="114" transform="rotate(-90 89.6 114)">3</text>
<text x="91.4" y="110.5" transform="rotate(-90 91.4 110.5)">VI</text>
<text x="96.7" y="114" transform="rotate(-90 96.7 114)">1</text>
<text x="98.4" y="110.5" transform="rotate(-90 98.4 110.5)">VO</text>
<text x="313.4" y="113.2">1</text>
<text x="322.4" y="109.6" transform="rotate(-90 322.4 109.6)">3</text>
<text x="47.6" y="114.9">1</text>
<text x="47.6" y="118.5">3</text>
<text x="322.4" y="119.4" transform="rotate(-90 322.4 119.4)">2</text>
<text x="47.6" y="122">2</text>
<text x="350" y="153.4">5</text>
<text x="363.4" y="153.7">4</text>
<text x="366.9" y="160.8">1</text>
<text x="384.1" y="160.8">1</text>
<text x="363.4" y="167.9">3</text>
<text x="384.1" y="164.3">2</text>
<text x="387.6" y="162.6">1</text>
<text x="387.6" y="166.1">2</text>
<text x="324.2" y="173.1" transform="rotate(-90 324.2 173.1)">3</text>
<text x="350" y="171">2</text>
<text x="315.1" y="176.7">1</text>
<text x="324.2" y="182.9" transform="rotate(-90 324.2 182.9)">2</text>
</g>
<g font-size="3.2" fill="#8d2323">
<text x="189.9" y="95.5">1</text>
<text x="233.2" y="95.5">30</text>
<text x="189.9" y="99.1">2</text>
<text x="195.1" y="96.9">D1/TX</text>
<text x="195.1" y="100.5">D0/RX</text>
<text x="222.7" y="100.5">GND</text>
<text x="224.1" y="96.9">VIN</text>
<text x="233.2" y="99.1">29</text>
<text x="189.9" y="102.6">3</text>
<text x="189.9" y="106.1">4</text>
<text x="195.1" y="104">RESET</text>
<text x="195.1" y="107.5">GND</text>
<text x="219.7" y="104">RESET</text>
<text x="225.8" y="107.5">5V</text>
<text x="233.2" y="106.1">27</text>
<text x="233.2" y="102.6">28</text>
<text x="189.9" y="109.6">5</text>
<text x="189.9" y="113.2">6</text>
<text x="195.1" y="111.1">D2/INT0</text>
<text x="225.8" y="111.1">A7</text>
<text x="233.2" y="113.2">25</text>
<text x="233.2" y="109.6">26</text>
<text x="189.9" y="116.7">7</text>
<text x="195.1" y="114.6">D3/INT1</text>
<text x="195.1" y="118.1">D4/T0</text>
<text x="225.8" y="118.1">A5</text>
<text x="225.8" y="114.6">A6</text>
<text x="233.2" y="116.7">24</text>
<text x="189.9" y="120.2">8</text>
<text x="189.9" y="123.8">9</text>
<text x="195.1" y="121.6">D5/T1</text>
<text x="195.1" y="125.2">D6/AIN0</text>
<text x="225.8" y="125.2">A3</text>
<text x="225.8" y="121.6">A4</text>
<text x="233.2" y="123.8">22</text>
<text x="233.2" y="120.2">23</text>
<text x="187.9" y="127.3">10</text>
<text x="187.9" y="130.8">11</text>
<text x="195.1" y="128.7">D7/AIN1</text>
<text x="225.8" y="128.7">A2</text>
<text x="233.2" y="130.8">20</text>
<text x="233.2" y="127.3">21</text>
<text x="187.9" y="134.3">12</text>
<text x="187.9" y="137.9">13</text>
<text x="195.1" y="132.2">D8/ICP</text>
<text x="195.1" y="135.7">D9/0C1</text>
<text x="225.8" y="132.2">A1</text>
<text x="225.8" y="135.7">A0</text>
<text x="233.2" y="137.9">18</text>
<text x="233.2" y="134.3">19</text>
<text x="187.9" y="141.4">14</text>
<text x="195.1" y="139.3">D10</text>
<text x="195.1" y="142.8">D11/MOSI</text>
<text x="221.8" y="139.3">AREF</text>
<text x="223.8" y="142.8">3V3</text>
<text x="233.2" y="141.4">17</text>
<text x="187.9" y="144.9">15</text>
<text x="195.1" y="146.3">D12/MISO</text>
<text x="215.5" y="146.3">SCK/D13</text>
<text x="233.2" y="144.9">16</text>
</g>
<g font-size="3.2">
<text x="180.1" y="97.3">1</text>
<text x="180.1" y="100.8">2</text>
<text x="243" y="97.3">1</text>
<text x="243" y="100.8">2</text>
<text x="180.1" y="104.4">3</text>
<text x="180.1" y="107.9">4</text>
<text x="243" y="104.4">3</text>
<text x="243" y="107.9">4</text>
<text x="93.1" y="114" transform="rotate(-90 93.1 114)">2</text>
<text x="94.9" y="110.5" transform="rotate(-90 94.9 110.5)">GND</text>
<text x="180.1" y="111.4">5</text>
<text x="243" y="111.4">5</text>
<text x="180.1" y="114.9">6</text>
<text x="180.1" y="118.5">7</text>
<text x="243" y="114.9">6</text>
<text x="243" y="118.5">7</text>
<text x="180.1" y="122">8</text>
<text x="180.1" y="125.5">9</text>
<text x="243" y="122">8</text>
<text x="243" y="125.5">9</text>
<text x="178.1" y="129">10</text>
<text x="243" y="129">10</text>
<text x="178.1" y="132.6">11</text>
<text x="178.1" y="136.1">12</text>
<text x="243" y="132.6">11</text>
<text x="243" y="136.1">12</text>
<text x="178.1" y="139.6">13</text>
<text x="178.1" y="143.2">14</text>
<text x="243" y="139.6">13</text>
<text x="243" y="143.2">14</text>
<text x="178" y="147">15</text>
<text x="243.1" y="147">15</text>
<text x="78.9" y="222.5">1</text>
<text x="78.9" y="226.1">2</text>
<text x="93" y="222.5">1</text>
<text x="93" y="226.1">2</text>
<text x="108.9" y="222.5">1</text>
<text x="108.9" y="226.1">2</text>
<text x="124.8" y="222.5">1</text>
<text x="124.8" y="226.1">2</text>
<text x="140.7" y="222.5">1</text>
<text x="140.7" y="226.1">2</text>
<text x="78.9" y="229.6">3</text>
<text x="78.9" y="233.1">4</text>
<text x="93" y="229.6">3</text>
<text x="93" y="233.1">4</text>
<text x="108.9" y="229.6">3</text>
<text x="108.9" y="233.1">4</text>
<text x="124.8" y="229.6">3</text>
<text x="124.8" y="233.1">4</text>
<text x="140.7" y="229.6">3</text>
<text x="140.7" y="233.1">4</text>
<text x="78.9" y="236.6">5</text>
<text x="93" y="236.6">5</text>
<text x="108.9" y="236.6">5</text>
<text x="124.8" y="236.6">5</text>
<text x="140.7" y="236.6">5</text>
</g>
</svg>
